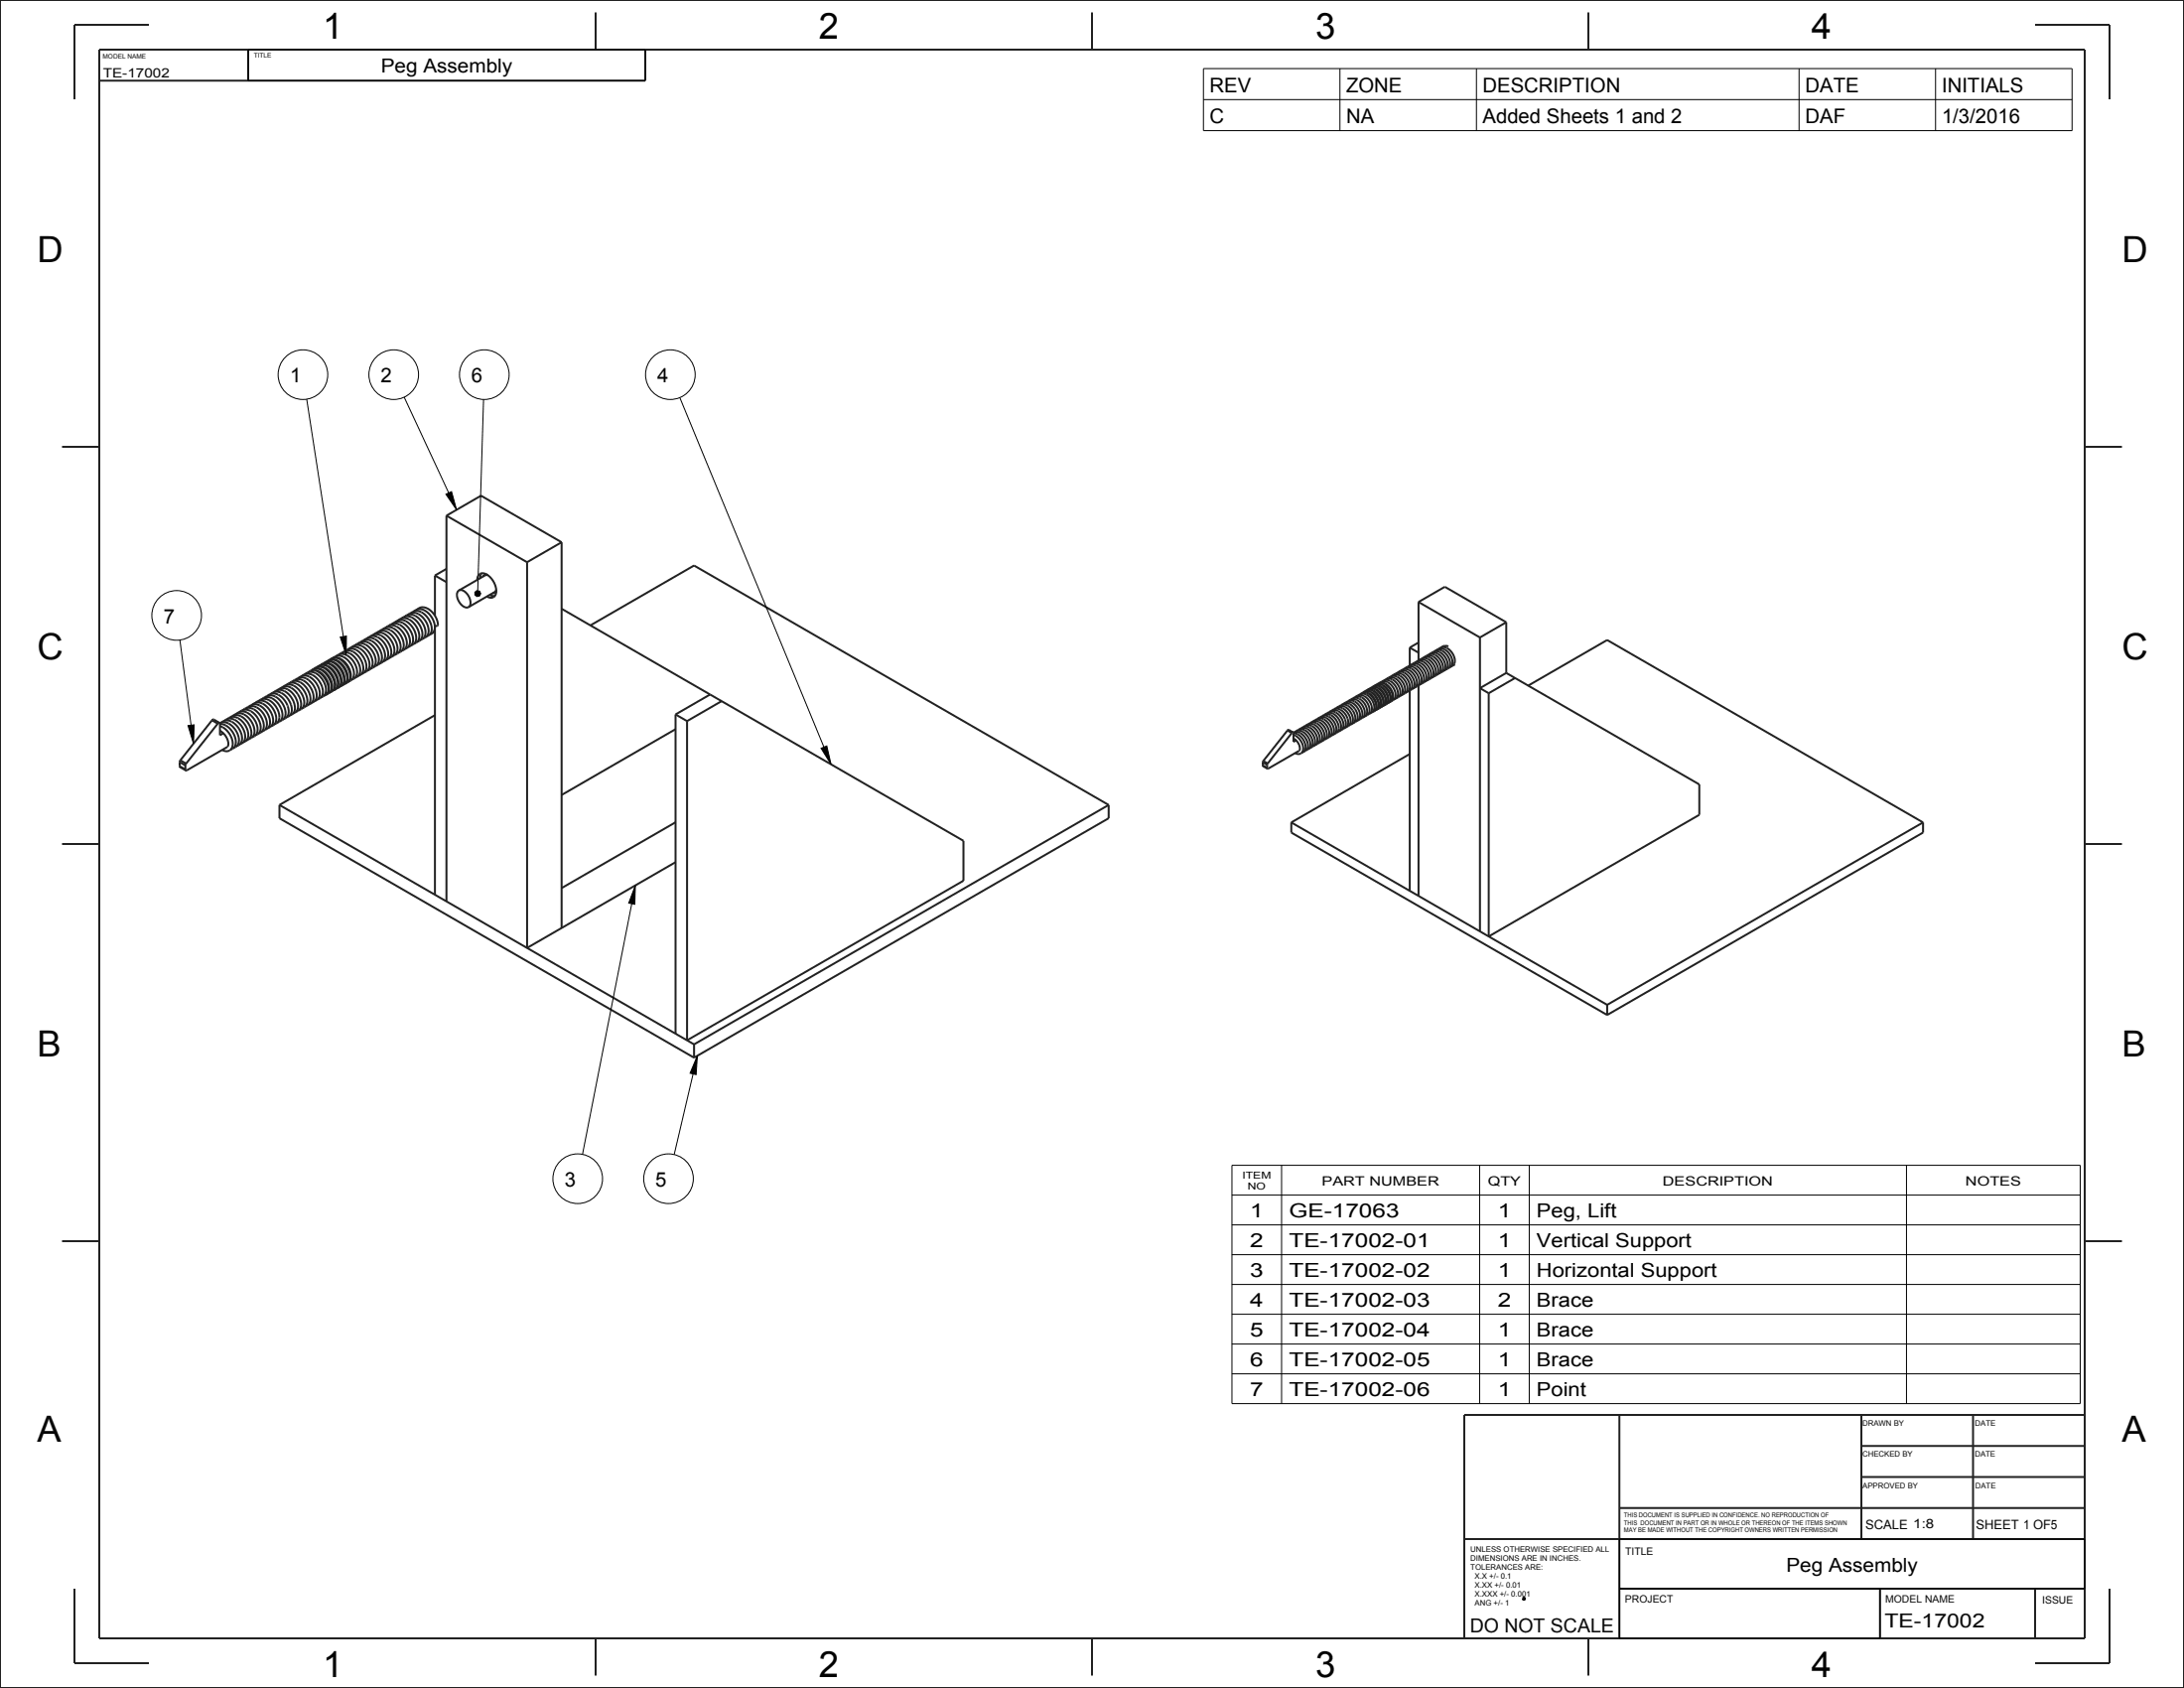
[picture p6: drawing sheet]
<svg xmlns="http://www.w3.org/2000/svg" width="559mm" height="432mm" viewBox="0 0 559 432" stroke-linecap="round" stroke-linejoin="round" font-family="sans-serif">
<path d="M389.6 408.8l.4-.1 .2 .4-.4 .1z" fill="none" stroke="#060606" stroke-width=".51"/>
<path d="M114.1 126.4l1.4-.6 1.3 4.6zM121.5 151.5l.5-.4 .7 .1 .3 .6-.3 .7-.7 .1-.5-.4zM87.1 163l1.5-.3v4.8zM48.1 185.6l1.6-.2-.2 4.8zM210.1 191.4l1.4-.6 1.1 4.7zM162.6 226.5l-.2 4.8-1.5-.3zM178.4 270.1l-.3 4.8-1.5-.4z" fill="#000"/>
<g fill="none" stroke="#000" stroke-width=".25">
<path d="M63.5 12.7h101.6v7.9h-101.6zM307.9 17.5h222.3v15.9h-222.3zM342.8 17.5v15.9M377.8 17.5v15.9M460.3 17.5v15.9M495.2 17.5v15.9M307.9 25.5h222.3M78.5 102.1l10.1 65.4M103.4 101.6l13.4 28.8M123.7 102.2l-1.5 48.8M173.9 101.7l38.7 93.8M114.1 126.4l1.4-.6 1.3 4.6z"/>
<path d="M121.5 151.5l.5-.4 .7 .1 .3 .6-.3 .7-.7 .1-.5-.4zM46 163.7l3.5 26.5M87.1 163l1.5-.3v4.8zM48.1 185.6l1.6-.2-.2 4.8zM210.1 191.4l1.4-.6 1.1 4.7zM162.6 226.5l-.2 4.8-1.5-.3zM162.6 226.5l-13.6 68.8M178.4 270.1l-.3 4.8-1.5-.4zM178.4 270.1l-5.9 25.2M315.2 298.1h217v61h-217zM327.9 298.1v61M378.6 298.1v61"/>
<path d="M391.3 298.1v61M487.8 298.1v61M315.2 305.7h217M315.2 313.3h217M315.2 321h217M315.2 328.6h217M315.2 336.2h217M315.2 343.8h217M315.2 351.4h217M414.3 406.4h119.1v-12.7h-119.1v25.4h66.7v-12.7"/>
<circle cx="77.5" cy="95.8" r="6.4"/>
<circle cx="100.7" cy="95.8" r="6.4"/>
<circle cx="123.9" cy="95.8" r="6.4"/>
<circle cx="171.5" cy="95.8" r="6.4"/>
<circle cx="45.2" cy="157.4" r="6.4"/>
<circle cx="147.8" cy="301.5" r="6.4"/>
<circle cx="171" cy="301.5" r="6.4"/>
</g>
<g fill="none" stroke="#222" stroke-width=".51">
<path d="M0 0h558.8v431.8h-558.8zM25.4 12.7h508v406.4h-508zM38.1 6.3h-19.1v19.1M63.5 12.7v7.9M152.4 3.2v9.5M165.1 12.7v7.9h-139.7M279.4 3.2v9.5M406.4 3.2v9.5M520.7 6.3h19.1v19.1M15.9 114.3h9.5M533.4 114.3h9.5M114.2 131.9l8.9-5.1 20.6 11.9"/>
<path d="M114.2 131.9v98.7M114.2 131.9l20.7 11.9M143.7 138.7l-8.8 5.1M143.7 138.7v98.7M99.7 160a2.57 2.57 0 0 1 3.7 .7 4 4 0 0 1 1 4.9l-.8 .4M100.5 159.5a2.6 2.6 0 0 1 3.8 .8 3.9 3.9 0 0 1 .9 4.8l-.8 .4M101.3 159.1a2.58 2.58 0 0 1 3.7 .7 3.9 3.9 0 0 1 1 4.8l-.3 .3M102.1 158.6a2.6 2.6 0 0 1 3.8 .8 3.9 3.9 0 0 1 .9 4.8l-.8 .4M103.2 157.9a3.5 3.5 0 0 1 4.3 2.2 2.81 2.81 0 0 1-.3 3.9l-.4 .1M103.2 157.9l-.3 .3M103.6 157.7a2.56 2.56 0 0 1 3.8 .7 3.9 3.9 0 0 1 1 4.8l-.8 .5M104.4 157.2a2.57 2.57 0 0 1 3.8 .8 3.9 3.9 0 0 1 1 4.8l-.8 .4"/>
<path d="M105.6 156.5l-.4 .3M105.6 156.5a3.5 3.5 0 0 1 4.3 2.3 2.77 2.77 0 0 1-.3 3.8l-.4 .1M106 156.3a2.6 2.6 0 0 1 3.8 .8 3.9 3.9 0 0 1 .9 4.8l-.7 .4M106.8 155.9a2.56 2.56 0 0 1 3.8 .7 3.8 3.8 0 0 1 1.4 3.4l-.7 .1M111.3 147.2v10.3M111.3 147.2l2.9 1.7M114.2 145.5l-2.9 1.7M134.9 143.8v98.7l37.9-21.9M143.7 155.7l102.8 59.4v10.2l-70.7 40.8v-81.6M151.1 160l26.5-15.3 106.1 61.2M362.9 154l6.8-3.9 15.7 9.1M362.9 154v15"/>
<path d="M362.9 154l15.8 9.1M385.4 159.2l-6.7 3.9M385.4 159.2v12.9M65.5 179.7a2.6 2.6 0 0 1 3.8 .8 3.9 3.9 0 0 1 .9 4.8l-.8 .4M66.3 179.3a2.58 2.58 0 0 1 3.7 .7 3.8 3.8 0 0 1 1 4.8l-.8 .5M67 178.8a2.55 2.55 0 0 1 3.7 .7 4 4 0 0 1 1.1 4.9l-.8 .4M67.8 178.4a2.6 2.6 0 0 1 3.8 .7 3.9 3.9 0 0 1 1 4.8l-.8 .4M68.6 177.9a2.58 2.58 0 0 1 3.8 .7 3.9 3.9 0 0 1 1 4.9l-.8 .4M69.4 177.5a2.57 2.57 0 0 1 3.8 .7 3.9 3.9 0 0 1 .9 4.8l-.7 .4M70.2 177a2.55 2.55 0 0 1 3.7 .7 4 4 0 0 1 1.1 4.8l-.8 .5M71 176.5a2.59 2.59 0 0 1 3.8 .8 3.9 3.9 0 0 1 .9 4.8l-.7 .4M71.8 176.1a2.67 2.67 0 0 1 3.9 .8 3.9 3.9 0 0 1 .9 4.7l-.8 .4"/>
<path d="M72.6 175.6a2.56 2.56 0 0 1 3.7 .7 4.1 4.1 0 0 1 1.1 4.8l-.8 .5M73.4 175.2a2.57 2.57 0 0 1 3.8 .7 3.9 3.9 0 0 1 .9 4.8l-.7 .4M74.2 174.7a2.6 2.6 0 0 1 3.8 .8 3.7 3.7 0 0 1 .8 4.9l-.6 .3M75 174.2a2.57 2.57 0 0 1 3.8 .8 3.9 3.9 0 0 1 .9 4.8l-.7 .4M75.8 173.8a2.73 2.73 0 0 1 3.9 .9 3.8 3.8 0 0 1 .8 4.7l-.7 .3M76.6 173.3a2.58 2.58 0 0 1 3.7 .7 3.9 3.9 0 0 1 1 4.9l-.7 .4M77.4 172.9a2.59 2.59 0 0 1 3.8 .7 3.9 3.9 0 0 1 .9 4.8l-.7 .4M78.2 172.4a2.56 2.56 0 0 1 3.7 .7 3.9 3.9 0 0 1 1 4.9l-.7 .4M79 171.9a2.66 2.66 0 0 1 3.8 .9 3.6 3.6 0 0 1 .8 4.8l-.2 .1M80.1 171.2a3.5 3.5 0 0 1 4.4 2.4 2.77 2.77 0 0 1-.3 3.7M80.1 171.2l-.3 .3M80.1 171.2h.1"/>
<path d="M80.1 171.2l.9-.2 1 .3 1 .7 .9 1.1 .7 1.3 .2 1.2-.1 1-.5 .7M80.5 171.5l1.7 .9 1.4 2 .4 1v1.1l-.2 .8-.4 .4M80.6 171h.1M80.9 170.7a3.5 3.5 0 0 1 4.3 2.4 2.78 2.78 0 0 1-.2 3.7M80.9 170.7l-.3 .3M80.9 170.7h.1M80.9 170.7l.8-.2 1 .3 1.1 .7 .9 1 .6 1.3 .3 1.2-.1 1-.4 .8M81.7 170.3a3.5 3.5 0 0 1 4.3 2.3 2.8 2.8 0 0 1-.2 3.8M81.7 170.3l-.3 .3M81.7 170.3h.1M81.7 170.3l.8-.2 1 .2 1.1 .7 .9 1.1 .7 1.3 .2 1.3-.1 1-.5 .7M82.2 170.1l.3-.3z"/>
<path d="M82.5 169.8h.1M82.7 169.7a4 4 0 0 1 4.5 3.2 2.45 2.45 0 0 1-.6 3M82.7 169.7l-.1 .1M82.7 169.7l.9-.1 1 .4M83.3 169.4a3.6 3.6 0 0 1 4.4 2.3 2.75 2.75 0 0 1-.3 3.7M83.3 169.4l-.3 .3M83.3 169.4l-.4 .3M83.3 169.4h.1M83.4 177.7l-.4 .2M83.4 177.7h.1M83.4 169.3l-.1 .1M83.5 169.3h-.1"/>
<path d="M83.5 169.3l.8-.1 .9 .3 1.1 .7 .8 1 .6 1.2 .3 1.2-.1 1-.4 .8M83.8 177.4l.3-.1zM83.8 169.2h.1M84.1 168.9a3.5 3.5 0 0 1 4.4 2.4 2.76 2.76 0 0 1-.3 3.7M84.1 168.9l-.3 .3M84.1 168.9l-.4 .3M84.1 168.9h.1M84.1 168.9l.9-.2 1 .3 1 .7 .9 1.1 .6 1.3 .3 1.2-.1 1.1-.6 .6M84.2 177.3h-.1M84.2 177.3h.1M84.6 168.7l.3-.3zM84.6 170h.1"/>
<path d="M84.6 170l1.5 1.4 .9 1.8 .2 1.7-.2 .6-.4 .4M84.9 168.4a3.5 3.5 0 0 1 4.3 2.4 2.91 2.91 0 0 1-.2 3.7M84.9 168.4h.1M84.9 168.4l.8-.2 1 .3 1 .7 .9 1 .7 1.3 .3 1.2-.1 1.1-.5 .7M85 176.8l-.5 .2M85 176.8h.1M85.1 176.8l-.5 .2M85.1 176.8h.1M85.3 168.3a2.55 2.55 0 0 1 3.8 .6 4 4 0 0 1 1 4.9l-.8 .4M85.4 176.5l.4-.1zM85.8 176.4h.1M86.1 167.8a2.6 2.6 0 0 1 3.8 .8 3.9 3.9 0 0 1 1 4.8l-.8 .4"/>
<path d="M86.6 175.9l-.4 .1M86.6 175.9l-.5 .2M86.6 175.9h.1M86.9 167.3a2.57 2.57 0 0 1 3.8 .8 3.9 3.9 0 0 1 1 4.8l-.8 .4M87.4 175.4l-.4 .2M87.4 175.4l-.5 .2M87.4 175.4h.1M87.5 175.4h-.1M87.5 175.4h.1M87.7 175.1l.4-.1zM87.7 166.9a2.59 2.59 0 0 1 3.8 .8 3.7 3.7 0 0 1 .8 4.9l-.6 .2M88.2 175h.1"/>
<path d="M88.5 174.7l.5-.2zM88.5 166.4a2.6 2.6 0 0 1 3.8 .8 3.9 3.9 0 0 1 .9 4.8l-.7 .4M89 174.5h.1M89.3 166a2.66 2.66 0 0 1 3.9 .8 3.9 3.9 0 0 1 .9 4.7l-.8 .4M90.1 165.5a2.57 2.57 0 0 1 3.8 .7 3.9 3.9 0 0 1 .9 4.9l-.7 .4M90.9 165a2.59 2.59 0 0 1 3.8 .8 3.9 3.9 0 0 1 .9 4.8l-.7 .4M91.7 164.6a2.58 2.58 0 0 1 3.8 .7 3.9 3.9 0 0 1 .9 4.8l-.7 .5M92.5 164.1a2.67 2.67 0 0 1 3.9 .9 3.8 3.8 0 0 1 .8 4.7l-.7 .4M93.3 163.7a2.57 2.57 0 0 1 3.8 .7 3.9 3.9 0 0 1 .9 4.8l-.7 .4M94.1 163.2a2.57 2.57 0 0 1 3.7 .7 4 4 0 0 1 1 4.9l-.7 .4M94.9 162.8a2.58 2.58 0 0 1 3.8 .7 3.9 3.9 0 0 1 .9 4.8l-.7 .4M95.7 162.3a2.59 2.59 0 0 1 3.8 .8 3.9 3.9 0 0 1 .9 4.8l-.7 .4"/>
<path d="M96.5 161.8a2.57 2.57 0 0 1 3.7 .7 3.9 3.9 0 0 1 1 4.9l-.7 .4M97.3 161.4a2.6 2.6 0 0 1 3.8 .8 3.9 3.9 0 0 1 .9 4.7l-.7 .4M98.1 160.9a2.55 2.55 0 0 1 3.7 .7 4 4 0 0 1 1 4.9l-.8 .4M98.9 160.5a2.57 2.57 0 0 1 3.7 .7 3.9 3.9 0 0 1 1 4.8l-.3 .3M103.3 166.3l-.5 .1M105.7 164.9l-.5 .1M111.3 160.1v68.8M181.7 177.7l-8.9 5.1M184.6 179.4l-8.8 5.1M344 179.9a2.11 2.11 0 0 1 3.1 .9 2.45 2.45 0 0 1 .2 3.6l-.3 .1M344.6 179.6a2.13 2.13 0 0 1 3.2 .9 2.42 2.42 0 0 1 .1 3.5l-.3 .1M345.2 179.2a2.11 2.11 0 0 1 3.1 .9 2.45 2.45 0 0 1 .2 3.6l-.3 .1"/>
<path d="M346.1 178.7l-.3 .2M346.1 178.7a2.98 2.98 0 0 1 3.6 2.4 1.62 1.62 0 0 1-.8 2.3M346.4 178.5a2.11 2.11 0 0 1 3.2 .9 2.44 2.44 0 0 1 .1 3.6l-.2 .1M347.3 178l-.3 .2M347.3 178a3 3 0 0 1 3.7 2.7 1.51 1.51 0 0 1-.9 2M347.6 177.8a2.1 2.1 0 0 1 3.2 .9 2.45 2.45 0 0 1 .1 3.6l-.2 .1M348.3 177.5a2.15 2.15 0 0 1 3.1 .9 2.44 2.44 0 0 1 .2 3.5M348.9 177.1l.2-.2zM349.1 176.9a3 3 0 0 1 3.7 2.7v1.2l-.6 .7M349.1 176.9l.7-.1 .8 .2 1.4 1.3 .5 1 .2 1-.1 .7-.4 .5M349.1 176.9h.1M349.4 177.1l1.3 .7 1.1 1.5 .3 1.6-.1 .6-.4 .4"/>
<path d="M349.5 176.8l.2-.2zM349.7 176.6a3 3 0 0 1 3.7 2.7v1.1l-.5 .8M349.7 176.6l.7-.2 .8 .2 1.4 1.3 .7 1.9v.8l-.4 .5M349.7 176.6h.1M350.1 176.4l.3-.2zM350.4 176.2a3 3 0 0 1 3.6 2.7v1.1l-.6 .8M350.4 176.2l.5-.1 .8 .1 .8 .6 .7 .8 .5 1 .2 1-.1 .7-.4 .5M350.4 176.2h.1M351 175.9l-.3 .2M351 175.9h.1M351 175.8h.1M351.1 175.8a3.3 3.3 0 0 1 3.5 3.1v1l-.6 .6"/>
<path d="M351.1 175.8h-.1M351.1 175.8l.7-.1 .7 .3M351.3 175.7h.1M351.5 175.5l-.2 .2M351.6 175.5a3 3 0 0 1 3.6 2.7v1.2l-.6 .7M351.6 175.5h-.1M351.6 175.5l-.3 .2M351.6 175.5l.6-.1 .7 .2 1.5 1.3 .7 1.8v.8l-.4 .6M351.6 175.5h.1M351.9 175.4h.1M352.2 175.2a3 3 0 0 1 3.6 2.7v1.1l-.5 .8M352.2 175.2l-.3 .2"/>
<path d="M352.2 175.2h.1M352.2 175.1v.1M352.2 175.1l.7-.1 .7 .2 1.4 1.4 .7 1.9v.8l-.4 .5M352.2 175.1h.1M352.5 175l.3-.2zM352.5 176h.1M352.5 176l1.1 1 .8 1.4 .1 1.3-.5 .8M352.8 174.8a3 3 0 0 1 3.6 2.7v1.1l-.5 .8M352.8 174.8l.7-.1 .7 .2 1.4 1.3 .7 1.9v.8l-.4 .5M352.8 174.8h.1M353.1 174.7a2.09 2.09 0 0 1 3.1 .8 2.47 2.47 0 0 1 .2 3.6l-.3 .1M353.7 174.3a2.13 2.13 0 0 1 3.2 .9 2.43 2.43 0 0 1 .1 3.6l-.3 .1"/>
<path d="M354.3 174a2.11 2.11 0 0 1 3.1 .8 2.45 2.45 0 0 1 .2 3.6l-.3 .1M354.9 173.6a2.13 2.13 0 0 1 3.2 .9 2.43 2.43 0 0 1 .1 3.6l-.3 .1M355.3 179.8l-.4 .1M355.5 179.6l.4-.2zM355.5 173.3a2.13 2.13 0 0 1 3.2 .9 2.42 2.42 0 0 1 .1 3.5l-.2 .1M355.9 179.4h.1M356.1 172.9a2.18 2.18 0 0 1 3.2 1 2.37 2.37 0 0 1 .1 3.5l-.2 .1M356.7 172.6a2.11 2.11 0 0 1 3.2 .8 2.44 2.44 0 0 1 .1 3.6l-.2 .1M357.3 172.2a2.13 2.13 0 0 1 3.2 .9 2.48 2.48 0 0 1 .2 3.5M358 171.9a2.12 2.12 0 0 1 3.1 .9 2.41 2.41 0 0 1 .1 3.5l-.2 .1M358.6 171.5a2.19 2.19 0 0 1 3.2 1 2.46 2.46 0 0 1 .1 3.4M359.2 171.2a2.11 2.11 0 0 1 3.1 .8 2.44 2.44 0 0 1 .2 3.6l-.3 .1"/>
<path d="M359.8 170.8a2.1 2.1 0 0 1 3.1 .9 2.48 2.48 0 0 1 .2 3.6l-.3 .1M360.7 170.3l-.3 .2M360.7 170.3a3 3 0 0 1 3.6 2.6 1.52 1.52 0 0 1-.9 2.1M360.7 165.7v4.5M360.7 176.6v51.3M360.7 165.7l2.2 1.3M360.7 176.6l-.3 .2M361 170.1a2.12 2.12 0 0 1 3.1 .9 2.44 2.44 0 0 1 .2 3.6l-.3 .1M361.6 169.8a2.1 2.1 0 0 1 3.1 .8 2.45 2.45 0 0 1 .2 3.6l-.3 .1M361.9 175.9l-.3 .2M362.2 169.4a2.13 2.13 0 0 1 3.1 .9 2.45 2.45 0 0 1 .2 3.6l-.3 .1M362.8 169.1a2.09 2.09 0 0 1 3.1 .8 2.46 2.46 0 0 1 .2 3.6l-.3 .1"/>
<path d="M362.9 164.4l-2.2 1.3M362.9 175.3v53.9M363.4 168.7a2.11 2.11 0 0 1 3.1 .9 2.44 2.44 0 0 1 .2 3.6l-.3 .1M364 168.4a2.1 2.1 0 0 1 3.1 .8 2.47 2.47 0 0 1 .2 3.6l-.3 .1M364.6 168a2.13 2.13 0 0 1 3.2 .9 2.44 2.44 0 0 1 .1 3.6l-.3 .1M365.2 167.7a2.12 2.12 0 0 1 3.2 .8 2.45 2.45 0 0 1 .1 3.6l-.2 .1M365.8 167.3a2.13 2.13 0 0 1 3.2 .9 2.44 2.44 0 0 1 .2 3.6l-.3 .1M366.4 167a2.09 2.09 0 0 1 3.1 .8 2.5 2.5 0 0 1 .3 3.6l-.3 .1M367 166.6a2.1 2.1 0 0 1 3.2 .9 2.59 2.59 0 0 1 .3 3.5l-.4 .2M367.6 166.3a2.11 2.11 0 0 1 3.2 .8 2.44 2.44 0 0 1 .1 3.6l-.2 .1M368.3 165.9a2.1 2.1 0 0 1 3.1 .9 2.47 2.47 0 0 1 .1 3.6l-.2 .1M369.6 165.2l-.7 .4"/>
<path d="M372.2 170l-.3 .1M378.7 163.1v75.2M385.4 172.1l-6.7 3.9 2.2 1.3M385.4 172.1l49.4 28.6v7.7l-53.9 31.1v-62.2M387.6 173.4l-6.7 3.9M391 175.4l20.2-11.7 80.8 46.7M46 196l.1 .2 1.4 .9M46 195v1M46 196l1.4 .8M46 195l1.4 .8M46.1 194.5l-.1 .5M46.1 194.5l1.5 .8"/>
<path d="M47.4 196.8l.1 .3M47.4 195.8v1M47.6 195.3l-.2 .5M54.2 184.3l.5-.3 1.5 .9M54.2 184.3l-8.1 10.2M54.2 184.3l1.5 .8M55.7 185.1l-8.1 10.2M56.2 184.9l.1 3.2 .9-.5M56.2 184.9l-.5 .2M56.3 185h-.1M56.3 185.7a4.8 4.8 0 0 1 3 5.6 1.65 1.65 0 0 1-2.5 .5M56.3 186.9a3.5 3.5 0 0 1 1.9 4.1"/>
<path d="M56.3 185a3.5 3.5 0 0 1 4.3 2.3 2.73 2.73 0 0 1-.4 3.8l-.3 .1M56.3 185.2a4.6 4.6 0 0 1 3.8 5.8l-.5 .5-.5 .2M56.7 184.8a2.59 2.59 0 0 1 3.8 .8 3.9 3.9 0 0 1 .9 4.8l-.7 .4M57.5 184.3a2.79 2.79 0 0 1 4 1.1 3.6 3.6 0 0 1 .6 4.6l-.6 .3M58.2 191h.1M58.2 191.1l-10.7 6M58.3 183.9a2.57 2.57 0 0 1 3.7 .7 4 4 0 0 1 1 4.8l-.7 .4M59.1 183.4a2.6 2.6 0 0 1 3.8 .8 3.9 3.9 0 0 1 .9 4.8l-.7 .4M59.9 183a2.56 2.56 0 0 1 3.7 .7 3.9 3.9 0 0 1 1 4.8l-.7 .4M60.7 182.5a2.55 2.55 0 0 1 3.7 .7 3.9 3.9 0 0 1 1 4.9l-.7 .4M61.5 182a2.54 2.54 0 0 1 3.7 .8 3.9 3.9 0 0 1 1 4.8l-.7 .4M62.3 181.6a2.53 2.53 0 0 1 3.6 .6 3.9 3.9 0 0 1 1.1 5l-.8 .3"/>
<path d="M63.1 181.1a2.56 2.56 0 0 1 3.7 .7 4 4 0 0 1 1 4.8M63.9 180.7a2.59 2.59 0 0 1 3.7 .7 3.9 3.9 0 0 1 1 4.8l-.8 .4M64.7 180.2a2.56 2.56 0 0 1 3.7 .7 3.9 3.9 0 0 1 1 4.9l-.8 .4M67.8 186.6l-.8 .5M111.3 182.9l-39.8 23M172.8 186.5l-29.1 16.9M172.8 182.8v81.6M172.8 182.8l3 1.7M323.1 195.8l1.2 .8M323.1 195v.8M323.1 195.8l1.1 .6M323.1 195l1.1 .7"/>
<path d="M323.2 194.7l-.1 .3M323.2 194.7l1.2 .6M324.2 196.4l.1 .2M324.2 195.7v.7M324.4 195.3l-.2 .4M329.4 186.9l.3-.2 1.2 .7M329.4 186.9l-6.2 7.8M329.4 186.9l1.1 .6M330.5 187.5l-6.1 7.8M330.9 187.4l.1 2.4 .6-.4M330.9 187.4l-.4 .1M330.9 187.4a2.88 2.88 0 0 1 3.6 2.3 1.65 1.65 0 0 1-.8 2.5"/>
<path d="M331 188a3.5 3.5 0 0 1 2.1 4.5 1.29 1.29 0 0 1-1.7 .1M331 188.9a2.59 2.59 0 0 1 1.4 3.1M331 187.6a3.4 3.4 0 0 1 2.8 4.5l-.7 .4M331.3 187.3a2.12 2.12 0 0 1 3.1 .9 2.44 2.44 0 0 1 .2 3.5l-.3 .1M331.9 186.9a2.28 2.28 0 0 1 3.3 1.2 2.31 2.31 0 0 1 0 3.3l-.3 .1M332.4 192h.1M332.4 192l-8.1 4.6M332.8 186.4l-.3 .2M332.8 186.4a3 3 0 0 1 3.6 2.6 1.52 1.52 0 0 1-.9 2.1M333.1 186.2a2.13 2.13 0 0 1 3.1 .9 2.44 2.44 0 0 1 .2 3.6l-.3 .1M333.7 185.9a2.1 2.1 0 0 1 3.1 .8 2.48 2.48 0 0 1 .2 3.6l-.3 .1M334.3 185.5a2.09 2.09 0 0 1 3.1 .8 2.55 2.55 0 0 1 .3 3.6l-.4 .2"/>
<path d="M334.9 185.2a2.19 2.19 0 0 1 3.3 1 2.37 2.37 0 0 1 0 3.4l-.3 .1M335.5 184.8a2.12 2.12 0 0 1 3.2 .9 2.42 2.42 0 0 1 .1 3.6l-.3 .1M336.1 184.5a2.1 2.1 0 0 1 3.1 .8 2.48 2.48 0 0 1 .3 3.6l-.3 .1M336.7 184.1a2.13 2.13 0 0 1 3.2 .9 2.44 2.44 0 0 1 .1 3.6l-.2 .1M337.3 183.8a2.1 2.1 0 0 1 3.2 .8 2.45 2.45 0 0 1 .1 3.6l-.2 .1M337.9 183.4a2.13 2.13 0 0 1 3.2 .9 2.41 2.41 0 0 1 .1 3.6l-.2 .1M338.6 183.1a2.12 2.12 0 0 1 3.1 .9 2.54 2.54 0 0 1 .3 3.4l-.4 .2M339.4 182.5l-.2 .2M339.4 182.5a2.99 2.99 0 0 1 3.7 2.6 1.54 1.54 0 0 1-.9 2.2M339.8 182.4a2.13 2.13 0 0 1 3.1 .9 2.43 2.43 0 0 1 .2 3.5l-.3 .1M339.8 188.7h.1M340.4 182a2.11 2.11 0 0 1 3.1 .9 2.45 2.45 0 0 1 .2 3.6l-.3 .1"/>
<path d="M341 181.7a2.11 2.11 0 0 1 3.1 .8 2.43 2.43 0 0 1 .2 3.6l-.3 .1M341.6 181.3a2.09 2.09 0 0 1 3.1 .8 2.47 2.47 0 0 1 .2 3.7l-.3 .1M342.2 181a2.12 2.12 0 0 1 3.1 .9 2.44 2.44 0 0 1 .2 3.5l-.3 .1M342.8 180.6a2.18 2.18 0 0 1 3.2 1 2.37 2.37 0 0 1 .1 3.5l-.3 .1M343.4 180.3a2.21 2.21 0 0 1 3.3 1 2.26 2.26 0 0 1-.1 3.5h-.2M351.3 182l.3-.1zM351.6 181.9h.1M351.9 181.7l.3-.2zM352.2 181.5h.1M352.8 181.2h.1M352.9 181.2h-.1M352.9 181.2l-.4 .1 .3-.1"/>
<path d="M352.9 181.1v.1M353.1 181l.3-.2zM353.4 180.8h.1M353.7 180.6l.3-.1zM354 180.5h.1M354 180.5h-.1M354.3 180.3h.1M354.6 180.1l-.3 .2M354.6 180.1h.1M354.7 180.1h-.1M354.7 180.1h.1M360.7 192.9l-30.3 17.5"/>
<path d="M15.9 215.9h9.5M71.5 205.9v3.4l106.1 61.3M71.5 205.9l106.1 61.3M172.8 210.3l-29.1 16.9M283.7 205.9l-106.1 61.3M283.7 205.9v3.4l-106.1 61.3M330.4 210.4v2.6l80.8 46.6M330.4 210.4l80.8 46.6M492 210.4l-80.8 46.6M492 210.4v2.6l-80.8 46.6M533.4 215.9h9.5M411.2 257v2.6"/>
<path d="M177.6 267.2v3.4M15.9 317.5h9.5M533.4 317.5h9.5M414.3 361.9v57.2M476.3 377.8h57.1M476.3 369.9h57.1M476.3 361.9v31.8M504.8 361.9v31.8M533.4 361.9h-158.7v57.2M374.7 393.7h158.7M414.3 385.8h119.1M19 406.4v19h19.1"/>
<path d="M152.4 419.1v9.5M279.4 419.1v9.5M406.4 419.1v9.5M414.3 406.4h119.1M481 406.4v12.7M520.7 406.4v12.7M539.8 406.4v19h-19.1"/>
</g>
<!-- layer: 02___PRT_ALL_AXES -->
<g fill="none" stroke="#222" stroke-width=".51">
<path d="M117.4 151l-.4 .5-.1 .7 .5 1.6 1.2 1.4 .7 .2 .6-.1M117.4 151l.6-.1 .7 .3 1.2 1.3 .5 1.7-.1 .7-.4 .4M122.1 148.3l.4-1.3 .5-.3 .6-.1 1.4 .7 1.2 1.4 .7 1.9-.1 1.5-.4 .5-.5 .3-1.3-.3M123.2 146.6l-.3 1.3M123.8 147.2l.2-.1-.4 .4zM124.6 147l-.6 .1M124.8 147.1l-.7 .1-6.7 3.8M125.3 152.2l1.3 .3M126.1 151.7l.5-.1zM126.6 151.6h.1M127 150.8l-.5 .7-6.6 3.8M127 151.2l-.4 .4z"/>
<path d="M369.5 165.3l.5-.1 .6 .2"/>
</g>
<g font-size="9.2">
<text x="82.5" y="9.9">1</text>
<text x="209.5" y="9.9">2</text>
<text x="336.5" y="9.9">3</text>
<text x="463.5" y="9.9">4</text>
<text x="82.5" y="429">1</text>
<text x="209.5" y="429">2</text>
<text x="336.5" y="429">3</text>
<text x="463.5" y="429">4</text>
</g>
<g font-size="9.2" fill="#060606">
<text x="9.5" y="67.1">D</text>
<text x="542.9" y="67.1">D</text>
<text x="9.5" y="168.7">C</text>
<text x="542.9" y="168.7">C</text>
<text x="9.5" y="270.3">B</text>
<text x="542.9" y="270.3">B</text>
<text x="9.5" y="368.7">A</text>
<text x="542.9" y="368.7">A</text>
</g>
<g font-size="5.2">
<text x="309.5" y="23.5">REV</text>
<text x="344.4" y="23.5">ZONE</text>
<text x="379.4" y="23.5">DESCRIPTION</text>
<text x="461.9" y="23.5">DATE</text>
<text x="496.8" y="23.5">INITIALS</text>
<text x="309.5" y="31.4">C</text>
<text x="344.4" y="31.4">NA</text>
<text x="379.4" y="31.4">Added Sheets 1 and 2</text>
<text x="461.9" y="31.4">DAF</text>
<text x="496.8" y="31.4">1/3/2016</text>
<text x="74.2" y="97.8">1</text>
<text x="97.4" y="97.8">2</text>
<text x="120.6" y="97.8">6</text>
<text x="168.2" y="97.8">4</text>
<text x="41.9" y="159.4">7</text>
<text x="144.5" y="303.5">3</text>
<text x="167.7" y="303.5">5</text>
</g>
<g font-size="5">
<text x="97.5" y="18.6">Peg Assembly</text>
<text x="319.8" y="311.4">1</text>
<text x="329.8" y="311.4">GE-17063</text>
<text x="383.2" y="311.4">1</text>
<text x="393.2" y="311.4">Peg, Lift</text>
<text x="319.8" y="319">2</text>
<text x="329.8" y="319">TE-17002-01</text>
<text x="383.2" y="319">1</text>
<text x="393.2" y="319">Vertical Support</text>
<text x="319.8" y="326.7">3</text>
<text x="329.8" y="326.7">TE-17002-02</text>
<text x="383.2" y="326.7">1</text>
<text x="393.2" y="326.7">Horizontal Support</text>
<text x="319.8" y="334.3">4</text>
<text x="329.8" y="334.3">TE-17002-03</text>
<text x="383.2" y="334.3">2</text>
<text x="393.2" y="334.3">Brace</text>
<text x="319.8" y="341.9">5</text>
<text x="329.8" y="341.9">TE-17002-04</text>
<text x="383.2" y="341.9">1</text>
<text x="393.2" y="341.9">Brace</text>
<text x="319.8" y="349.5">6</text>
<text x="329.8" y="349.5">TE-17002-05</text>
<text x="383.2" y="349.5">1</text>
<text x="393.2" y="349.5">Brace</text>
<text x="319.8" y="357.1">7</text>
<text x="329.8" y="357.1">TE-17002-06</text>
<text x="383.2" y="357.1">1</text>
<text x="393.2" y="357.1">Point</text>
<text x="457.1" y="402">Peg Assembly</text>
</g>
<g font-size="5" fill="#060606">
<text x="376.1" y="417.6">DO NOT SCALE</text>
<text x="482.2" y="416.2">TE-17002</text>
</g>
<g font-size="3.3" fill="#060606">
<text x="26.3" y="19.8">TE-17002</text>
<text x="477.3" y="391">SCALE 1:8</text>
<text x="505.6" y="391.1">SHEET 1 OF5</text>
</g>
<g font-size="3.3">
<text x="338.2" y="303.2">PART NUMBER</text>
<text x="380.7" y="303.2">QTY</text>
<text x="425.4" y="303.2">DESCRIPTION</text>
<text x="502.9" y="303.2">NOTES</text>
</g>
<g font-size="2.6" fill="#060606">
<text x="415.9" y="397.9">TITLE</text>
<text x="415.8" y="410.1">PROJECT</text>
<text x="482.4" y="410">MODEL NAME</text>
<text x="522.5" y="410.1">ISSUE</text>
</g>
<g font-size="2.5">
<text x="317.9" y="301.4">ITEM</text>
<text x="319.2" y="304.3">NO</text>
</g>
<g font-size="2" fill="#060606">
<text x="476.5" y="364.7">DRAWN BY</text>
<text x="505.4" y="364.7">DATE</text>
<text x="476.5" y="372.5">CHECKED BY</text>
<text x="505.3" y="372.5">DATE</text>
<text x="476.6" y="380.8">APPROVED BY</text>
<text x="505.4" y="380.8">DATE</text>
<text x="376.2" y="396.9">UNLESS OTHERWISE SPECIFIED ALL</text>
<text x="376.2" y="399.2">DIMENSIONS ARE IN INCHES.</text>
<text x="376.2" y="401.5">TOLERANCES ARE:</text>
<text x="377.3" y="403.7">X.X +/- 0.1</text>
<text x="377.3" y="406">X.XX +/- 0.01</text>
<text x="377.3" y="408.3">X.XXX +/- 0.001</text>
<text x="377.3" y="410.6">ANG +/- 1</text>
</g>
<g font-size="1.7" fill="#060606">
<text x="26.3" y="14.9">MODEL NAME</text>
<text x="65" y="14.8">TITLE</text>
<text x="415.5" y="388.1">THIS DOCUMENT IS SUPPLIED IN CONFIDENCE. NO REPRODUCTION OF</text>
<text x="415.5" y="390">THIS DOCUMENT IN PART OR IN WHOLE OR THEREON OF THE ITEMS SHOWN</text>
<text x="415.5" y="391.9">MAY BE MADE WITHOUT THE COPYRIGHT OWNERS WRITTEN PERMISSION</text>
</g>
</svg>
